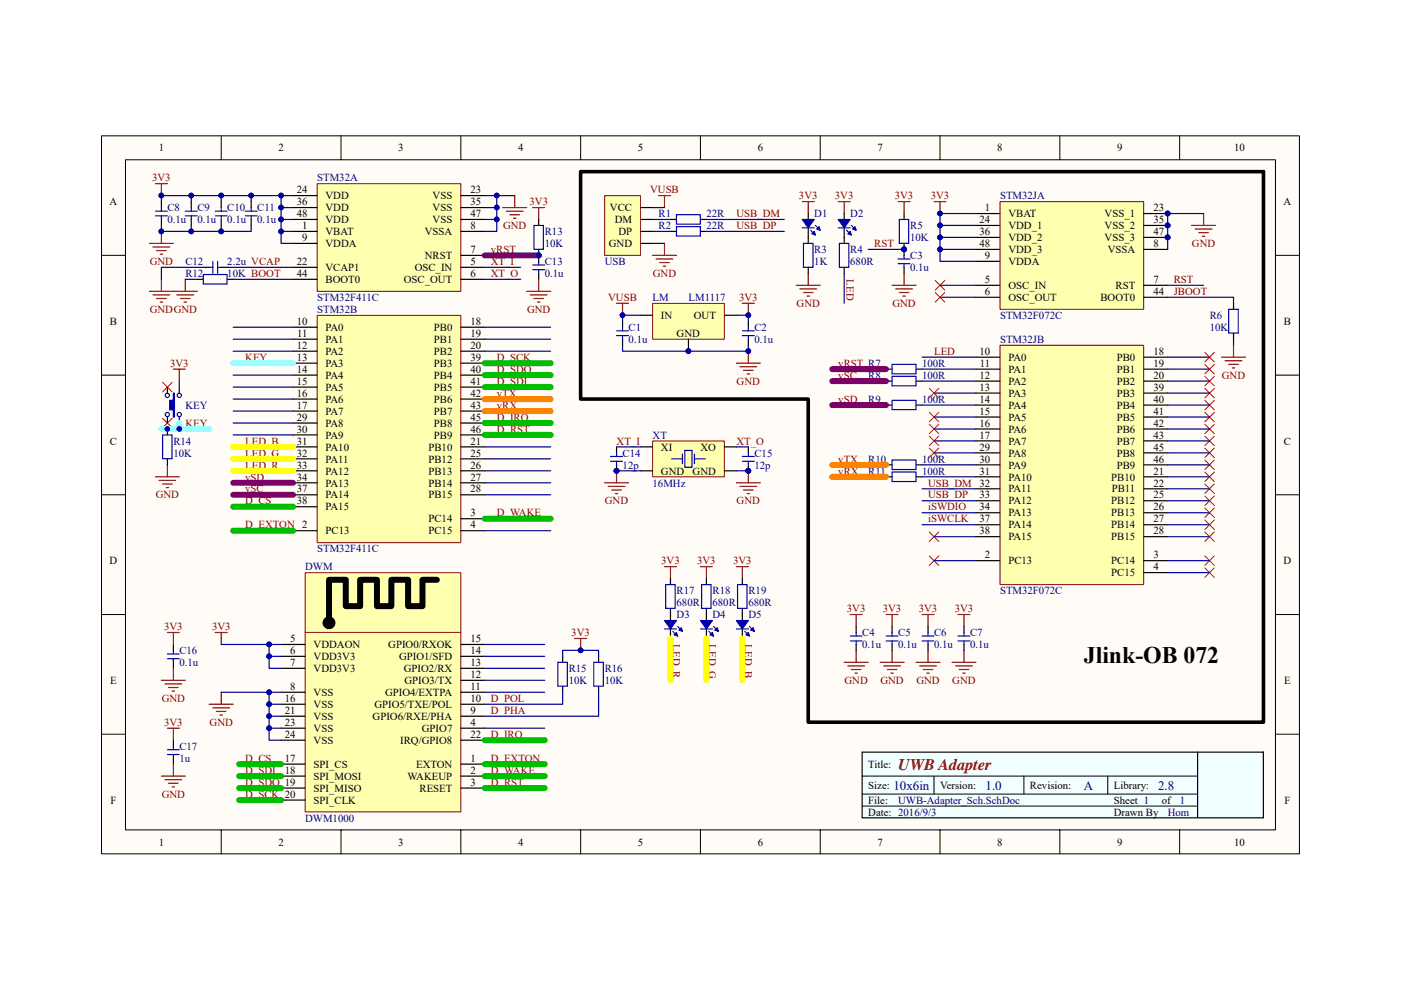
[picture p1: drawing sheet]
<svg xmlns="http://www.w3.org/2000/svg" width="297mm" height="210mm" viewBox="0 0 297 210" stroke-linecap="round" stroke-linejoin="round" font-family="sans-serif">
<path d="M21.5 28.8h254v152.3h-254z" fill="#fffcf8"/>
<path d="M21.5 28.8h254v152.3h-254z" fill="none" stroke="#000" stroke-width=".21"/>
<path d="M26.6 33.9h243.8v142.1h-243.8z" fill="#fffcf8"/>
<g fill="none" stroke="#000" stroke-width=".21">
<path d="M26.6 33.9h243.8v142.1h-243.8zM46.9 28.8v5.1M72.3 28.8v5.1M97.7 28.8v5.1M123.1 28.8v5.1M148.5 28.8v5.1M173.9 28.8v5.1M199.3 28.8v5.1M224.7 28.8v5.1M250.1 28.8v5.1M21.5 54.2h5.1M270.4 54.2h5.1"/>
<path d="M21.5 79.6h5.1M270.4 79.6h5.1M21.5 104.9h5.1M270.4 104.9h5.1M21.5 130.3h5.1M270.4 130.3h5.1M21.5 155.7h5.1M270.4 155.7h5.1M46.9 176v5.1M72.3 176v5.1M97.7 176v5.1M123.1 176v5.1"/>
<path d="M148.5 176v5.1M173.9 176v5.1M199.3 176v5.1M224.7 176v5.1M250.1 176v5.1"/>
</g>
<g fill="none" stroke="#800000" stroke-width=".25">
<path d="M33 38.9h2.5M34.2 38.9v2.6M34.2 59.2v2.6M39.3 59.2v2.6M106.6 44h5.1M107.4 44.8h3.5M108.1 45.6h2M108.9 46.3h.5M109.1 41.5v2.5M112.9 44h2.6M114.2 44v2.5M31.7 61.8h10.1"/>
<path d="M32.4 62.5h3.6M33.2 63.3h2M34 64.1h.5M37.5 62.5h3.6M38.3 63.3h2M39 64.1h.5"/>
</g>
<circle cx="34.2" cy="41.5" r=".49" fill="#000080" stroke="#000080" stroke-width=".21"/>
<path d="M67.3 39h30.4v22.8h-30.4z" fill="#ffffb0"/>
<path d="M67.2 39h30.5v22.8h-30.5z" fill="none" stroke="#800000" stroke-width=".21"/>
<g fill="none" stroke="#000" stroke-width=".25">
<path d="M62.1 49.1h5.1M62.1 56.7h5.1M62.1 59.2h5.1M62.1 51.6h5.1M62.1 41.5h5.1M62.1 44h5.1M62.1 46.5h5.1M97.7 49.1h5.1M97.7 56.7h5.1M97.7 59.2h5.1M97.7 54.2h5.1M97.7 41.5h5.1"/>
<path d="M97.7 44h5.1M97.7 46.5h5.1"/>
</g>
<path d="M67.3 66.9h30.4v48.2h-30.4z" fill="#ffffb0"/>
<path d="M67.2 66.9h30.5v48.2h-30.5z" fill="none" stroke="#800000" stroke-width=".21"/>
<g fill="none" stroke="#000" stroke-width=".25">
<path d="M34.2 42.8v1.2M34.2 46.5v1.3M40.6 42.8v1.2M40.6 46.5v1.3M41.8 59.2h1.3M43.1 56.7h1.3M46.9 56.7h1.3M46.9 42.8v1.2M46.9 46.5v1.3M48.2 59.2h1.2M53.3 42.8v1.2M53.3 46.5v1.3"/>
<path d="M114.2 46.5v1.3M114.2 52.9v2.5M114.2 58v1.2M62.1 69.4h5.1M62.1 71.9h5.1M62.1 74.5h5.1M62.1 77h5.1M62.1 79.6h5.1M97.7 69.4h5.1M97.7 71.9h5.1M97.7 74.5h5.1M97.7 77h5.1"/>
<path d="M97.7 79.6h5.1M35.5 91v1.2M35.5 97.3v1.3M62.1 82.1h5.1M62.1 84.6h5.1M62.1 87.2h5.1M62.1 94.8h5.1M62.1 97.3h5.1M62.1 99.9h5.1M62.1 89.7h5.1M62.1 92.2h5.1M97.7 82.1h5.1"/>
<path d="M97.7 84.6h5.1M97.7 87.2h5.1M97.7 94.8h5.1M97.7 97.3h5.1M97.7 99.9h5.1M97.7 89.7h5.1M97.7 92.2h5.1M62.1 112.6h5.1M62.1 102.4h5.1M62.1 104.9h5.1M62.1 107.5h5.1M97.7 112.6h5.1"/>
<path d="M97.7 110h5.1M97.7 102.4h5.1M97.7 104.9h5.1"/>
</g>
<g fill="none" stroke="#00f" stroke-width=".25">
<path d="M33 45.8h2.5M33 44.8h2.5M34.2 44v.8M34.2 45.8v.7M39.3 45.8h2.5M39.3 44.8h2.5M40.6 44v.8M40.6 45.8v.7M43.1 58.2h5.1v2h-5.1zM44.4 56.7h.7M45.1 55.4v2.6M45.6 45.8h2.6"/>
<path d="M45.6 44.8h2.6M46.1 55.4v2.6M46.1 56.7h.8M46.9 44v.8M46.9 45.8v.7M52 45.8h2.5M52 44.8h2.5M53.3 44v.8M53.3 45.8v.7M112.9 56.2h2.6M112.9 57.2h2.6M113.2 47.8h2v5.1h-2z"/>
<path d="M114.2 55.4v.8M114.2 57.2v.8M34.5 92.2h2v5.1h-2z"/>
</g>
<g fill="#000080" stroke="#000080" stroke-width=".21">
<circle cx="114.2" cy="54.2" r=".49"/>
<circle cx="35.5" cy="91" r=".49"/>
</g>
<path d="M114.2 59.2v2.6M36.8 78.3h2.5M38 78.3v2.5M111.7 61.8h5.1M112.4 62.5h3.6M113.2 63.3h2M114 64.1h.5M35.5 98.6v2.5M33 101.1h5M33.7 101.9h3.6M34.5 102.7h2M35.2 103.4h.5" fill="none" stroke="#800000" stroke-width=".25"/>
<path d="M64.7 134.2h33v38h-33z" fill="#ffffb0"/>
<path d="M64.7 134.2h33v38h-33z" fill="none" stroke="#800000" stroke-width=".21"/>
<g fill="none" stroke="#000" stroke-width=".25">
<path d="M59.6 136.7h5.1M59.6 139.2h5.1M97.7 136.7h5.1M97.7 139.2h5.1M59.6 154.5h5.1M59.6 141.8h5.1M59.6 146.8h5.1M59.6 151.9h5.1M59.6 149.4h5.1M59.6 157h5.1M97.7 154.5h5.1M97.7 141.8h5.1"/>
<path d="M97.7 146.8h5.1M97.7 151.9h5.1M97.7 149.4h5.1M97.7 144.3h5.1M97.7 157h5.1M59.6 162.1h5.1M59.6 164.6h5.1M59.6 167.2h5.1M59.6 169.7h5.1M97.7 162.1h5.1M97.7 164.6h5.1M97.7 167.2h5.1"/>
</g>
<path d="M64.7 121.5h33v12.6h-33z" fill="#ffffb0"/>
<path d="M64.7 121.5h33v12.6h-33z" fill="none" stroke="#800000" stroke-width=".21"/>
<path d="M92.6 123h-3v5.6h-3.1v-5.6h-3.5v5.6h-3.1v-5.6h-3.5v5.6h-3.1v-5.6h-3.5v9.1" fill="none" stroke="#000" stroke-width="1.3"/>
<circle cx="69.8" cy="132.1" r="1.25" fill="#000" stroke="#000" stroke-width=".21"/>
<path d="M130.7 94.8v1.3M130.7 98.6v1.3M36.8 136.7v1.2M119.3 139.2v1.3M126.9 139.2v1.3M36.8 140.5v1.3M36.8 157v1.3M119.3 145.6v1.2M126.9 145.6v1.2M36.8 160.8v1.3" fill="none" stroke="#000" stroke-width=".25"/>
<g fill="none" stroke="#00f" stroke-width=".25">
<path d="M129.5 96.8h2.5M129.5 97.8h2.5M130.7 96.1v.7M130.7 97.8v.8M35.5 139.7h2.5M35.5 138.7h2.5M36.8 137.9v.8M36.8 139.7v.8M35.5 159h2.5M36.8 158.3v.7M118.3 140.5h2v5h-2zM125.9 140.5h2v5h-2z"/>
<path d="M35.5 160h2.5M36.8 160v.8"/>
</g>
<g fill="none" stroke="#800000" stroke-width=".25">
<path d="M158.7 99.9v2.5M156.1 102.4h5.1M156.9 103.2h3.5M157.6 103.9h2.1M158.4 104.7h.5M45.6 134.2h2.6M46.9 134.2v2.5M121.8 135.4h2.6M123.1 135.4v2.5M44.4 149.4h5M45.1 150.1h3.6M45.9 150.9h2"/>
<path d="M46.6 151.7h.6M46.9 146.8v2.6"/>
</g>
<g fill="#000080" stroke="#000080" stroke-width=".21">
<circle cx="123.1" cy="137.9" r=".49"/>
<circle cx="158.7" cy="99.9" r=".49"/>
<circle cx="130.7" cy="99.9" r=".49"/>
</g>
<path d="M138.4 93.6h15.2v7.5h-15.2z" fill="#ffffb0"/>
<path d="M138.4 93.5h15.2v7.6h-15.2z" fill="none" stroke="#800000" stroke-width=".21"/>
<path d="M142.2 46.5h1.2M142.2 49.1h1.2M148.5 46.5h1.3M148.5 49.1h1.3M135.8 94.8h2.5M135.8 99.9h2.5M153.6 94.8h2.5M153.6 99.9h2.5M158.7 94.8v1.3M158.7 98.6v1.3" fill="none" stroke="#000" stroke-width=".25"/>
<path d="M143.4 45.6h5.1v1.9h-5.1zM143.4 48.1h5.1v2h-5.1zM142.4 97.3h2.3M144.7 96.3v2M145.2 95.5h1.5v3.6h-1.5zM147.2 96.3v2M147.2 97.3h2.3M157.4 96.8h2.5M157.4 97.8h2.5M158.7 96.1v.7M158.7 97.8v.8" fill="none" stroke="#00f" stroke-width=".25"/>
<g fill="#000080" stroke="#000080" stroke-width=".21">
<circle cx="158.7" cy="99.9" r=".49"/>
<circle cx="130.7" cy="99.9" r=".49"/>
<circle cx="132" cy="66.9" r=".49"/>
<circle cx="158.7" cy="74.5" r=".49"/>
<circle cx="158.7" cy="66.9" r=".49"/>
</g>
<g fill="none" stroke="#800000" stroke-width=".25">
<path d="M138.3 54.2h5.1M139.1 54.9h3.6M139.6 41.5h2.6M139.9 55.7h2M140.6 56.5h.5M140.9 41.5v2.5M140.9 51.6v2.6M171.4 58v2.5M177.7 42.8h2.6M179 42.8v2.5M130.7 64.3h2.6M132 64.3v2.6"/>
<path d="M156.1 77h5.1M156.9 77.8h3.5M157.4 64.3h2.5M157.6 78.5h2.1M158.4 79.3h.5M158.7 64.3v2.6M158.7 74.5v2.5M168.8 60.5h5.1M169.6 61.3h3.5M170.3 62h2.1M171.1 62.8h.5M130.7 99.9v2.5"/>
<path d="M128.2 102.4h5.1M128.9 103.2h3.6M129.7 103.9h2M130.5 104.7h.5M35.5 134.2h2.5M36.8 134.2v2.5M34.2 144.3h5.1M35 145.1h3.5M35.7 145.8h2.1M36.5 146.6h.5M36.8 141.8v2.5M34.2 164.6h5.1"/>
<path d="M35 165.4h3.5M35.7 166.1h2.1M36.5 166.9h.5M36.8 162.1v2.5"/>
</g>
<path d="M138.4 64.4h15.2v7.5h-15.2z" fill="#ffffb0"/>
<path d="M138.4 64.3h15.2v7.6h-15.2z" fill="none" stroke="#800000" stroke-width=".21"/>
<g fill="none" stroke="#000" stroke-width=".25">
<path d="M171.4 50.4v1.2M171.4 56.7v1.3M179 50.4v1.2M179 56.7v1.3M191.7 45.3v1.2M191.7 51.6v2.6M191.7 56.7v1.3M132 68.1v1.3M132 71.9v1.3M135.8 66.9h2.5M146 71.9v2.6M153.6 66.9h2.5"/>
<path d="M158.7 68.1v1.3M158.7 71.9v1.3M181.5 132.9v1.3M181.5 136.7v1.2M189.1 132.9v1.3M189.1 136.7v1.2M196.8 132.9v1.3M196.8 136.7v1.2M204.4 132.9v1.3M204.4 136.7v1.2"/>
</g>
<g fill="#000080" stroke="#000080" stroke-width=".21">
<circle cx="146" cy="74.5" r=".49"/>
<circle cx="191.7" cy="52.9" r=".49"/>
<circle cx="199.3" cy="45.3" r=".49"/>
</g>
<g fill="none" stroke="#00f" stroke-width=".25">
<path d="M170.3 51.6h2.1v5.1h-2.1zM178 51.6h2v5.1h-2zM190.4 54.9h2.6M190.4 55.9h2.6M190.7 46.5h2v5.1h-2zM191.7 54.2v.7M191.7 55.9v.8M130.7 70.2h2.6M130.7 71.2h2.6M132 69.4v.8M132 71.2v.7M157.4 70.2h2.5"/>
<path d="M157.4 71.2h2.5M158.7 69.4v.8M158.7 71.2v.7M180.3 134.9h2.5M180.3 135.9h2.5M181.5 134.2v.7M181.5 135.9v.8M187.9 134.9h2.5M187.9 135.9h2.5M189.1 134.2v.7M189.1 135.9v.8M195.5 134.9h2.5"/>
<path d="M195.5 135.9h2.5M196.8 134.2v.7M196.8 135.9v.8M203.1 134.9h2.6M203.1 135.9h2.6M204.4 134.2v.7M204.4 135.9v.8"/>
</g>
<g fill="none" stroke="#800000" stroke-width=".25">
<path d="M170.1 42.8h2.5M171.4 42.8v2.5M190.4 42.8h2.6M191.7 42.8v2.5M191.7 58v2.5M198 42.8h2.6M199.3 42.8v2.5M252.6 47.8h5.1M253.4 48.6h3.6M254.2 49.3h2M254.9 50.1h.5M255.2 45.3v2.5"/>
<path d="M189.1 60.5h5.1M189.9 61.3h3.6M190.7 62h2M191.4 62.8h.5M180.3 130.3h2.5M181.5 130.3v2.6M181.5 137.9v2.6M187.9 130.3h2.5M189.1 130.3v2.6M189.1 137.9v2.6M195.5 130.3h2.5M196.8 130.3v2.6"/>
<path d="M196.8 137.9v2.6M203.1 130.3h2.6M204.4 130.3v2.6M204.4 137.9v2.6M179 140.5h5.1M179.7 141.2h3.6M180.5 142h2M181.3 142.8h.5M186.6 140.5h5.1M187.4 141.2h3.5M188.1 142h2.1M188.9 142.8h.5"/>
<path d="M194.2 140.5h5.1M195 141.2h3.5M195.7 142h2.1M196.5 142.8h.5M201.8 140.5h5.1M202.6 141.2h3.6M203.4 142h2M204.1 142.8h.5"/>
</g>
<g fill="none" stroke="#f00" stroke-width=".21">
<path d="M198.3 59.5l2 2M200.3 59.5l-2 2M198.3 62l2 2.1M200.3 62l-2 2.1M255.4 79.8l2.1 2.1M257.5 79.8l-2.1 2.1M197 95l2 2.1M199 95l-2 2.1M255.4 97.6l2.1 2M255.4 95l2.1 2.1M255.4 92.5l2.1 2M255.4 90l2.1 2"/>
<path d="M255.4 87.4l2.1 2.1M255.4 84.9l2.1 2M255.4 82.4l2.1 2M257.5 97.6l-2.1 2M257.5 95l-2.1 2.1M257.5 92.5l-2.1 2M257.5 90l-2.1 2M257.5 87.4l-2.1 2.1M257.5 84.9l-2.1 2M257.5 82.4l-2.1 2M197 112.8l2 2.1M197 117.9l2 2"/>
<path d="M199 112.8l-2 2.1M199 117.9l-2 2M255.4 117.9l2.1 2M255.4 102.7l2.1 2M255.4 100.1l2.1 2.1M257.5 117.9l-2.1 2M257.5 102.7l-2.1 2M257.5 100.1l-2.1 2.1M255.4 120.4l2.1 2.1M257.5 120.4l-2.1 2.1"/>
</g>
<path d="M212 42.8h30.5v22.8h-30.5z" fill="#ffffb0"/>
<path d="M212 42.8h30.5v22.8h-30.5z" fill="none" stroke="#800000" stroke-width=".21"/>
<g fill="none" stroke="#000" stroke-width=".25">
<path d="M206.9 45.3h5.1M206.9 52.9h5.1M206.9 55.4h5.1M206.9 47.8h5.1M206.9 50.4h5.1M242.5 45.3h5.1M242.5 52.9h5.1M242.5 47.8h5.1M242.5 50.4h5.1M206.9 60.5h5.1M206.9 63.1h5.1M242.5 60.5h5.1"/>
<path d="M242.5 63.1h5.1"/>
</g>
<g fill="#000080" stroke="#000080" stroke-width=".21">
<circle cx="247.6" cy="45.3" r=".49"/>
<circle cx="247.6" cy="47.8" r=".5"/>
<circle cx="247.6" cy="50.3" r=".5"/>
</g>
<path d="M212 73.3h30.5v50.7h-30.5z" fill="#ffffb0"/>
<path d="M212 73.2h30.5v50.8h-30.5z" fill="none" stroke="#800000" stroke-width=".21"/>
<g fill="none" stroke="#000" stroke-width=".25">
<path d="M187.9 78.3h1.2M194.2 78.3h1.3M206.9 75.8h5.1M206.9 78.3h5.1M242.5 75.8h5.1M242.5 78.3h5.1M261.5 64.3v1.3M261.5 70.7v1.2M187.9 80.8h1.2M187.9 85.9h1.2M187.9 98.6h1.2M194.2 80.8h1.3"/>
<path d="M194.2 85.9h1.3M194.2 98.6h1.3M206.9 80.8h5.1M206.9 83.4h5.1M206.9 85.9h5.1M206.9 88.5h5.1M206.9 91h5.1M206.9 93.5h5.1M206.9 96.1h5.1M206.9 98.6h5.1M242.5 80.8h5.1M242.5 83.4h5.1"/>
<path d="M242.5 85.9h5.1M242.5 88.5h5.1M242.5 91h5.1M242.5 93.5h5.1M242.5 96.1h5.1M242.5 98.6h5.1M187.9 101.1h1.2M194.2 101.1h1.3M206.9 118.9h5.1M206.9 101.1h5.1M206.9 103.7h5.1M206.9 106.2h5.1"/>
<path d="M206.9 108.8h5.1M206.9 111.3h5.1M206.9 113.8h5.1M242.5 118.9h5.1M242.5 101.1h5.1M242.5 103.7h5.1M242.5 106.2h5.1M242.5 108.8h5.1M242.5 111.3h5.1M242.5 113.8h5.1M242.5 121.5h5.1"/>
</g>
<path d="M259 75.8h5.1M259.8 76.5h3.5M260.5 77.3h2M261.3 78h.5M261.5 73.2v2.6" fill="none" stroke="#800000" stroke-width=".25"/>
<g fill="none" stroke="#f00" stroke-width=".21">
<path d="M255.4 74.7l2.1 2.1M255.4 77.3l2.1 2M257.5 74.7l-2.1 2.1M257.5 77.3l-2.1 2M197 87.4l2 2.1M197 90l2 2M197 92.5l2 2M199 87.4l-2 2.1M199 90l-2 2M199 92.5l-2 2M255.4 112.8l2.1 2.1M255.4 110.3l2.1 2"/>
<path d="M255.4 107.7l2.1 2.1M255.4 105.2l2.1 2M257.5 112.8l-2.1 2.1M257.5 110.3l-2.1 2M257.5 107.7l-2.1 2.1M257.5 105.2l-2.1 2"/>
</g>
<path d="M189.1 77.3h5.1v2h-5.1zM189.1 79.8h5.1v2h-5.1zM260.5 65.6h2v5.1h-2zM189.1 84.9h5.1v2h-5.1zM189.1 97.6h5.1v2h-5.1zM189.1 100.1h5.1v2h-5.1z" fill="none" stroke="#00f" stroke-width=".25"/>
<path d="M128.2 41.5h7.6v12.7h-7.6z" fill="#ffffb0"/>
<path d="M128.2 41.5h7.6v12.7h-7.6z" fill="none" stroke="#800000" stroke-width=".21"/>
<path d="M135.8 44h2.5M135.8 46.5h2.5M135.8 49.1h2.5M135.8 51.6h2.5M171.4 45.3v1.2M171.4 48.3v2.1" fill="none" stroke="#000" stroke-width=".25"/>
<path d="M170.1 46.5h2.5l-1.2 1.8z" fill="#00f"/>
<path d="M170.1 46.5h2.5l-1.2 1.8zM171.9 48.8l1 1M172.9 47.8l1 1" fill="none" stroke="#00f" stroke-width=".25"/>
<path d="M172.6 49.1l.3 .7-.8-.2z" fill="#00f"/>
<path d="M172.6 49.1l.3 .7-.8-.2z" fill="none" stroke="#00f" stroke-width=".25"/>
<path d="M173.1 48.6l.5-.5 .3 .7z" fill="#00f"/>
<path d="M170.1 48.3h2.5M173.1 48.6l.5-.5 .3 .7z" fill="none" stroke="#00f" stroke-width=".25"/>
<path d="M179 45.3v1.2M179 48.3v2.1" fill="none" stroke="#000" stroke-width=".25"/>
<path d="M177.7 46.5h2.6l-1.3 1.8z" fill="#00f"/>
<path d="M177.7 46.5h2.6l-1.3 1.8zM179.5 48.8l1 1M180.5 47.8l1 1" fill="none" stroke="#00f" stroke-width=".25"/>
<path d="M180.3 49.1l.2 .7-.8-.2z" fill="#00f"/>
<path d="M180.3 49.1l.2 .7-.8-.2z" fill="none" stroke="#00f" stroke-width=".25"/>
<path d="M180.8 48.6l.5-.5 .2 .7z" fill="#00f"/>
<path d="M177.7 48.3h2.6M180.8 48.6l.5-.5 .2 .7zM141.1 124h2v5h-2z" fill="none" stroke="#00f" stroke-width=".25"/>
<g fill="none" stroke="#800000" stroke-width=".25">
<path d="M31.7 51.6h5.1M32.4 52.4h3.6M33.2 53.1h2M34 53.9h.5M34.2 49.1v2.5M140.9 120.2h2.5M142.2 120.2v2.5M148.5 120.2h2.5M149.8 120.2v2.5M156.1 120.2h2.6M157.4 120.2v2.5M35.5 154.5h2.5"/>
<path d="M36.8 154.5v2.5"/>
</g>
<circle cx="34.2" cy="49.1" r=".49" fill="#000080" stroke="#000080" stroke-width=".21"/>
<path d="M197 82.4l2 2M199 82.4l-2 2" fill="none" stroke="#f00" stroke-width=".21"/>
<path d="M142.2 122.7v1.3M142.2 129.1v2.5M142.2 133.4v2" fill="none" stroke="#000" stroke-width=".25"/>
<path d="M140.9 131.6h2.5l-1.2 1.8z" fill="#00f"/>
<path d="M140.9 131.6h2.5l-1.2 1.8zM142.7 133.9l1 1M143.7 132.9l1 1" fill="none" stroke="#00f" stroke-width=".25"/>
<path d="M142.9 134.7l.5-.5 .3 .7z" fill="#00f"/>
<path d="M142.9 134.7l.5-.5 .3 .7z" fill="none" stroke="#00f" stroke-width=".25"/>
<path d="M143.9 133.6l.5-.5 .3 .8z" fill="#00f"/>
<path d="M140.9 133.4h2.5M143.9 133.6l.5-.5 .3 .8z" fill="none" stroke="#00f" stroke-width=".25"/>
<path d="M149.8 130.3v1.3M149.8 133.4v2" fill="none" stroke="#000" stroke-width=".25"/>
<path d="M148.5 131.6h2.5l-1.2 1.8z" fill="#00f"/>
<path d="M148.5 131.6h2.5l-1.2 1.8zM150.3 133.9l1 1M151.3 132.9l1 1" fill="none" stroke="#00f" stroke-width=".25"/>
<path d="M150.5 134.7l.5-.5 .3 .7z" fill="#00f"/>
<path d="M150.5 134.7l.5-.5 .3 .7z" fill="none" stroke="#00f" stroke-width=".25"/>
<path d="M151.6 133.6l.5-.5 .2 .8z" fill="#00f"/>
<path d="M148.5 133.4h2.5M151.6 133.6l.5-.5 .2 .8z" fill="none" stroke="#00f" stroke-width=".25"/>
<path d="M157.4 130.3v1.3M157.4 133.4v2" fill="none" stroke="#000" stroke-width=".25"/>
<path d="M156.1 131.6h2.6l-1.3 1.8z" fill="#00f"/>
<path d="M156.1 131.6h2.6l-1.3 1.8zM157.9 133.9l1 1M158.9 132.9l1 1" fill="none" stroke="#00f" stroke-width=".25"/>
<path d="M158.2 134.7l.5-.5 .2 .7z" fill="#00f"/>
<path d="M158.2 134.7l.5-.5 .2 .7z" fill="none" stroke="#00f" stroke-width=".25"/>
<path d="M159.2 133.6l.5-.5 .2 .8z" fill="#00f"/>
<path d="M148.8 124h2v5h-2zM156.1 133.4h2.6M156.4 124h2v5h-2zM159.2 133.6l.5-.5 .2 .8z" fill="none" stroke="#00f" stroke-width=".25"/>
<path d="M38 82.1v1.3M38 88.5v1.2M149.8 122.7v1.3M149.8 129.1v1.2M157.4 122.7v1.3M157.4 129.1v1.2" fill="none" stroke="#000" stroke-width=".25"/>
<path d="M34.5 81.1l2 2M34.5 88.7l2 2M36.5 81.1l-2 2M36.5 88.7l-2 2" fill="none" stroke="#f00" stroke-width=".21"/>
<path d="M36.8 83.4h.2v5.1h-.2v-1.6h-.8v-2h.8z" fill-rule="evenodd" fill="#00f"/>
<g fill="none" stroke="#00f" stroke-width=".25">
<path d="M36.8 83.4h.2v5.1h-.2v-1.6h-.8v-2h.8z"/>
<circle cx="35.5" cy="87.9" r=".45"/>
<circle cx="35.5" cy="83.9" r=".45"/>
<circle cx="38" cy="87.9" r=".45"/>
<circle cx="38" cy="83.9" r=".45"/>
</g>
<path d="M35.5 82.1v1.3M35.5 88.5v1.2" fill="none" stroke="#000" stroke-width=".25"/>
<path d="M123.1 36.4h144.8v116.8h-96.5v-68.6h-48.3z" fill="none" stroke="#000" stroke-width=".76"/>
<path d="M182.8 159.5v14h85.1v-14z" fill-rule="evenodd" fill="#f0ffff" stroke="#000" stroke-width=".25"/>
<path d="M182.8 164.6h71.1M182.8 171h71.1M182.8 168.4h71.1M198 164.6v3.8M217.1 164.6v3.8M234.9 164.6v3.8" fill="none" stroke="#000" stroke-width=".21"/>
<path d="M253.9 159.5v13.9" fill="none" stroke="#000" stroke-width=".25"/>
<g fill="none" stroke="#000080" stroke-width=".25">
<path d="M34.2 42.8v-1.3h25.4v10.1h2.5M34.2 47.8v1.3h19.1v-1.3M39.3 59.2h2.5M40.6 41.5v1.3M40.6 47.8v1.3M43.1 56.7h-8.9v2.5M46.9 41.5v1.3M46.9 47.8v1.3M48.2 56.7h13.9M49.4 59.2h12.7M53.3 41.5v1.3M59.6 44h2.5"/>
<path d="M59.6 46.5h2.5M59.6 49.1h2.5M59.6 41.5h2.5M102.8 44h2.5M102.8 54.2h11.4M102.8 46.5h2.5v2.6h-2.5M102.8 59.2h7.6M102.8 56.7h7.6M102.8 41.5h6.3M105.3 41.5v5M138.3 46.5h3.9M138.3 49.1h3.9"/>
<path d="M138.3 44h2.6M138.3 51.6h2.6M149.8 46.5h16.5M149.8 49.1h16.5M179 58v6.3M184.1 52.9h7.6M206.9 45.3h-7.6v2.5M206.9 52.9h-7.6v2.5h7.6M206.9 50.4h-7.6v2.5M206.9 47.8h-7.6v2.6M255.2 45.3h-7.6v7.6M49.4 77h12.7"/>
<path d="M49.4 74.5h12.7M49.4 71.9h12.7M49.4 69.4h12.7M49.4 79.6h12.7M102.8 79.6h14M102.8 77h14M102.8 74.5h14M102.8 71.9h14M102.8 69.4h14M132 73.2v1.3h26.7v-1.3M135.8 66.9h-3.8v1.2M156.1 66.9h2.6v1.2"/>
<path d="M176.4 78.3h11.5M195.5 75.8h11.4M195.5 78.3h11.4M199.3 60.5h7.6M199.3 63.1h7.6M247.6 60.5h7.6M247.6 63.1h13.9v1.2M247.6 75.8h8.9M247.6 78.3h8.9M261.5 71.9v1.3M34.2 91h10.2M38 80.8v1.3"/>
<path d="M38 89.7v1.3M49.4 82.1h12.7M49.4 84.6h12.7M49.4 92.2h12.7M49.4 89.7h12.7M49.4 87.2h12.7M49.4 97.3h12.7M49.4 99.9h12.7M49.4 94.8h12.7M102.8 87.2h14M102.8 82.1h14M102.8 84.6h14"/>
<path d="M102.8 94.8h14M102.8 97.3h14M102.8 99.9h14M102.8 92.2h14M102.8 89.7h14M130.7 94.8h5.1M130.7 99.9h5.1M156.1 94.8h2.6M156.1 99.9h2.6M176.4 80.8h11.5M176.4 85.9h11.5M176.4 98.6h11.5"/>
<path d="M195.5 80.8h11.4M195.5 85.9h11.4M195.5 98.6h11.4M198 83.4h8.9M198 88.5h8.9M198 91h8.9M198 93.5h8.9M198 96.1h8.9M247.6 80.8h8.9M247.6 83.4h8.9M247.6 85.9h8.9M247.6 88.5h8.9"/>
<path d="M247.6 91h8.9M247.6 93.5h8.9M247.6 96.1h8.9M247.6 98.6h8.9M49.4 112.6h12.7M49.4 102.4h12.7M49.4 104.9h12.7M49.4 107.5h12.7M102.8 102.4h14M102.8 104.9h14M102.8 112.6h14M102.8 110h14"/>
<path d="M176.4 101.1h11.5M195.5 101.1h11.4M195.5 103.7h11.4M195.5 106.2h11.4M195.5 108.8h11.4M195.5 111.3h11.4M198 113.8h8.9M198 118.9h8.9M247.6 101.1h8.9M247.6 103.7h8.9M247.6 106.2h8.9M247.6 108.8h8.9"/>
<path d="M247.6 111.3h8.9M247.6 113.8h8.9M247.6 118.9h8.9M46.9 136.7h10.2M57.1 139.2h2.5M59.6 136.7h-2.5v5.1h2.5M102.8 139.2h12.7M102.8 136.7h12.7M119.3 139.2v-1.3h7.6v1.3M142.2 135.4v8.9M149.8 135.4v8.9M157.4 135.4v8.9"/>
<path d="M247.6 121.5h8.9M46.9 146.8h10.2M57.1 154.5h2.5M57.1 151.9h2.5M57.1 149.4h2.5M59.6 146.8h-2.5v10.2h2.5M102.8 154.5h12.7M102.8 141.8h12.7M102.8 146.8h12.7M102.8 144.3h12.7M102.8 157h12.7M119.3 146.8v2.6h-16.5"/>
<path d="M126.9 146.8v5.1h-24.1M50.7 162.1h8.9M50.7 164.6h8.9M50.7 167.2h8.9M50.7 169.7h8.9M102.8 162.1h12.7M102.8 164.6h12.7M102.8 167.2h12.7"/>
</g>
<g fill="none" stroke="#00be00" stroke-width="1.3">
<path d="M102.8 79.6h14M102.8 77h14M102.8 82.1h14M102.8 92.2h14M102.8 89.7h14M49.4 112.6h12.7M49.4 107.5h12.7M102.8 110h14M102.8 157h12.7M50.7 162.1h8.9M50.7 164.6h8.9M50.7 167.2h8.9"/>
<path d="M50.7 169.7h8.9M102.8 162.1h12.7M102.8 164.6h12.7M102.8 167.2h12.7"/>
</g>
<path d="M49.4 94.8h12.7M49.4 97.3h12.7M49.4 99.9h12.7M142.2 135.4v8.9M149.8 135.4v8.9M157.4 135.4v8.9" fill="none" stroke="#ff0" stroke-width="1.3"/>
<path d="M102.8 54.2h11.4M176.4 78.3h11.5M176.4 85.9h11.5M176.4 80.8h11.5M49.4 102.4h12.7M49.4 104.9h12.7" fill="none" stroke="#7c0089" stroke-width="1.3"/>
<path d="M102.8 84.6h14M102.8 87.2h14M176.4 98.6h11.5M176.4 101.1h11.5" fill="none" stroke="#fd8400" stroke-width="1.3"/>
<g fill="#000080" stroke="#000080" stroke-width=".21">
<circle cx="114.2" cy="54.2" r=".49"/>
<circle cx="105.3" cy="44" r=".49"/>
<circle cx="40.5" cy="49.1" r=".49"/>
<circle cx="46.9" cy="49.1" r=".49"/>
<circle cx="40.5" cy="41.5" r=".49"/>
<circle cx="46.9" cy="41.5" r=".49"/>
<circle cx="53.2" cy="41.5" r=".49"/>
<circle cx="57.1" cy="139.2" r=".49"/>
<circle cx="57.1" cy="154.4" r=".49"/>
<circle cx="57.1" cy="151.9" r=".49"/>
<circle cx="57.1" cy="149.4" r=".49"/>
<circle cx="57.1" cy="146.8" r=".49"/>
<circle cx="57.1" cy="136.7" r=".49"/>
<circle cx="158.7" cy="99.9" r=".49"/>
<circle cx="130.7" cy="99.9" r=".49"/>
<circle cx="123.1" cy="137.9" r=".49"/>
<circle cx="132" cy="66.9" r=".49"/>
<circle cx="158.7" cy="66.9" r=".49"/>
<circle cx="158.7" cy="74.5" r=".49"/>
<circle cx="146" cy="74.5" r=".49"/>
<circle cx="191.7" cy="52.9" r=".49"/>
<circle cx="199.3" cy="50.3" r=".49"/>
<circle cx="199.3" cy="47.8" r=".49"/>
<circle cx="247.6" cy="45.3" r=".49"/>
<circle cx="247.6" cy="47.8" r=".5"/>
<circle cx="247.6" cy="50.3" r=".5"/>
<circle cx="199.3" cy="52.9" r=".49"/>
<circle cx="199.3" cy="45.3" r=".49"/>
<circle cx="105.3" cy="46.5" r=".49"/>
<circle cx="59.6" cy="41.5" r=".49"/>
<circle cx="59.6" cy="44" r=".49"/>
<circle cx="59.6" cy="46.5" r=".49"/>
<circle cx="59.6" cy="49.1" r=".49"/>
<circle cx="38" cy="91" r=".49"/>
<circle cx="34.2" cy="49.1" r=".49"/>
<circle cx="34.2" cy="41.5" r=".49"/>
<circle cx="105.3" cy="41.5" r=".49"/>
<circle cx="35.5" cy="91" r=".49"/>
</g>
<path d="M49.4 77h12.7M34.2 91h10.2M38 89.7v1.3" fill="none" stroke="#6effff" stroke-width="1.3"/>
<text font-size="5" x="229.8" y="140.7">Jlink-OB 072</text>
<text font-size="3.4" fill="#800000" x="190.4" y="163.2">UWB Adapter</text>
<g font-size="2.8" fill="#000080">
<text x="189.4" y="167.6">10x6in</text>
<text x="209" y="167.6">1.0</text>
<text x="229.8" y="167.6">A</text>
<text x="245.6" y="167.6">2.8</text>
</g>
<g font-size="2.3">
<text x="33.7" y="32.1">1</text>
<text x="59.1" y="32.1">2</text>
<text x="84.5" y="32.1">3</text>
<text x="109.9" y="32.1">4</text>
<text x="135.3" y="32.1">5</text>
<text x="160.7" y="32.1">6</text>
<text x="186.1" y="32.1">7</text>
<text x="211.5" y="32.1">8</text>
<text x="236.8" y="32.1">9</text>
<text x="261.7" y="32.1">10</text>
<text x="62.9" y="41">24</text>
<text x="99.8" y="41">23</text>
<text x="23.2" y="43.5">A</text>
<text x="62.9" y="43.5">36</text>
<text x="62.9" y="46.1">48</text>
<text x="69" y="42.3">VDD</text>
<text x="69" y="44.8">VDD</text>
<text x="69" y="47.3">VDD</text>
<text x="91.7" y="42.3">VSS</text>
<text x="91.7" y="44.8">VSS</text>
<text x="91.7" y="47.3">VSS</text>
<text x="99.8" y="43.5">35</text>
<text x="99.8" y="46.1">47</text>
<text x="129.3" y="44.8">VCC</text>
<text x="130.3" y="47.3">DM</text>
<text x="207.7" y="47.3">24</text>
<text x="208.8" y="44.8">1</text>
<text x="213.8" y="46.1">VBAT</text>
<text x="234.2" y="46.1">VSS_1</text>
<text x="244.5" y="44.8">23</text>
<text x="244.5" y="47.3">35</text>
<text x="272.1" y="43.5">A</text>
<text x="64.1" y="48.6">1</text>
<text x="64.1" y="51.1">9</text>
<text x="69" y="49.9">VBAT</text>
<text x="69" y="52.4">VDDA</text>
<text x="90.1" y="49.9">VSSA</text>
<text x="99.8" y="53.7">7</text>
<text x="99.8" y="48.6">8</text>
<text x="129.1" y="52.4">GND</text>
<text x="131.1" y="49.9">DP</text>
<text x="207.7" y="49.9">36</text>
<text x="207.7" y="52.4">48</text>
<text x="213.8" y="48.6">VDD_1</text>
<text x="213.8" y="51.1">VDD_2</text>
<text x="213.8" y="53.7">VDD_3</text>
<text x="234.2" y="48.6">VSS_2</text>
<text x="234.2" y="51.1">VSS_3</text>
<text x="234.9" y="53.7">VSSA</text>
<text x="244.5" y="49.9">47</text>
<text x="244.5" y="52.4">8</text>
<text x="62.9" y="56.2">22</text>
<text x="62.9" y="58.8">44</text>
<text x="69" y="57.5">VCAP1</text>
<text x="87.9" y="57.5">OSC_IN</text>
<text x="90.1" y="54.9">NRST</text>
<text x="99.8" y="58.8">6</text>
<text x="99.8" y="56.2">5</text>
<text x="208.8" y="54.9">9</text>
<text x="213.8" y="56.2">VDDA</text>
<text x="69" y="60">BOOT0</text>
<text x="85.6" y="60">OSC_OUT</text>
<text x="208.8" y="60">5</text>
<text x="208.8" y="62.6">6</text>
<text x="213.8" y="61.3">OSC_IN</text>
<text x="213.8" y="63.8">OSC_OUT</text>
<text x="233.3" y="63.8">BOOT0</text>
<text x="236.5" y="61.3">RST</text>
<text x="244.5" y="62.6">44</text>
<text x="244.5" y="60">7</text>
<text x="23.3" y="68.9">B</text>
<text x="62.9" y="68.9">10</text>
<text x="63" y="71.5">11</text>
<text x="69" y="70.2">PA0</text>
<text x="92" y="70.2">PB0</text>
<text x="99.8" y="68.9">18</text>
<text x="99.8" y="71.5">19</text>
<text x="140.1" y="67.6">IN</text>
<text x="143.4" y="71.5">GND</text>
<text x="147.1" y="67.6">OUT</text>
<text x="272.2" y="68.9">B</text>
<text x="62.9" y="74">12</text>
<text x="62.9" y="76.5">13</text>
<text x="69" y="72.7">PA1</text>
<text x="69" y="75.3">PA2</text>
<text x="69" y="77.8">PA3</text>
<text x="92" y="72.7">PB1</text>
<text x="92" y="75.3">PB2</text>
<text x="92" y="77.8">PB3</text>
<text x="99.8" y="74">20</text>
<text x="99.8" y="76.5">39</text>
<text x="207.7" y="75.3">10</text>
<text x="207.8" y="77.8">11</text>
<text x="213.8" y="76.5">PA0</text>
<text x="236.8" y="76.5">PB0</text>
<text x="244.5" y="75.3">18</text>
<text x="244.5" y="77.8">19</text>
<text x="62.9" y="79.1">14</text>
<text x="62.9" y="81.6">15</text>
<text x="69" y="80.3">PA4</text>
<text x="69" y="82.9">PA5</text>
<text x="92" y="80.3">PB4</text>
<text x="92" y="82.9">PB5</text>
<text x="99.8" y="79.1">40</text>
<text x="99.8" y="81.6">41</text>
<text x="207.7" y="80.3">12</text>
<text x="207.7" y="82.9">13</text>
<text x="213.8" y="79.1">PA1</text>
<text x="213.8" y="81.6">PA2</text>
<text x="236.8" y="81.6">PB2</text>
<text x="236.8" y="79.1">PB1</text>
<text x="244.5" y="80.3">20</text>
<text x="244.5" y="82.9">39</text>
<text x="62.9" y="84.2">16</text>
<text x="62.9" y="86.7">17</text>
<text x="62.9" y="89.2">29</text>
<text x="69" y="85.4">PA6</text>
<text x="69" y="88">PA7</text>
<text x="92" y="85.4">PB6</text>
<text x="92" y="88">PB7</text>
<text x="99.8" y="84.2">42</text>
<text x="99.8" y="86.7">43</text>
<text x="99.8" y="89.2">45</text>
<text x="207.7" y="85.4">14</text>
<text x="207.7" y="88">15</text>
<text x="213.8" y="84.2">PA3</text>
<text x="213.8" y="86.7">PA4</text>
<text x="213.8" y="89.2">PA5</text>
<text x="236.8" y="84.2">PB3</text>
<text x="236.8" y="89.2">PB5</text>
<text x="236.8" y="86.7">PB4</text>
<text x="244.5" y="88">41</text>
<text x="244.5" y="85.4">40</text>
<text x="23.3" y="94.3">C</text>
<text x="62.9" y="91.8">30</text>
<text x="62.9" y="94.3">31</text>
<text x="69" y="90.5">PA8</text>
<text x="69" y="93">PA9</text>
<text x="69" y="95.6">PA10</text>
<text x="90.8" y="95.6">PB10</text>
<text x="92" y="90.5">PB8</text>
<text x="92" y="93">PB9</text>
<text x="99.8" y="94.3">21</text>
<text x="99.8" y="91.8">46</text>
<text x="140.1" y="95.6">XI</text>
<text x="148.5" y="95.6">XO</text>
<text x="207.7" y="90.5">16</text>
<text x="207.7" y="93">17</text>
<text x="207.7" y="95.6">29</text>
<text x="213.8" y="91.8">PA6</text>
<text x="213.8" y="94.3">PA7</text>
<text x="236.8" y="91.8">PB6</text>
<text x="236.8" y="94.3">PB7</text>
<text x="244.5" y="90.5">42</text>
<text x="244.5" y="93">43</text>
<text x="244.5" y="95.6">45</text>
<text x="272.2" y="94.3">C</text>
<text x="62.9" y="96.8">32</text>
<text x="62.9" y="99.4">33</text>
<text x="62.9" y="101.9">34</text>
<text x="69" y="98.1">PA11</text>
<text x="69" y="100.6">PA12</text>
<text x="90.8" y="98.1">PB12</text>
<text x="90.8" y="100.6">PB13</text>
<text x="99.8" y="96.8">25</text>
<text x="99.8" y="99.4">26</text>
<text x="99.8" y="101.9">27</text>
<text x="140.1" y="100.6">GND</text>
<text x="146.9" y="100.6">GND</text>
<text x="207.7" y="98.1">30</text>
<text x="207.7" y="100.6">31</text>
<text x="213.8" y="96.8">PA8</text>
<text x="213.8" y="99.4">PA9</text>
<text x="213.8" y="101.9">PA10</text>
<text x="235.6" y="101.9">PB10</text>
<text x="236.8" y="96.8">PB8</text>
<text x="236.8" y="99.4">PB9</text>
<text x="244.5" y="100.6">21</text>
<text x="244.5" y="98.1">46</text>
<text x="62.9" y="104.5">37</text>
<text x="62.9" y="107">38</text>
<text x="69" y="103.2">PA13</text>
<text x="69" y="105.7">PA14</text>
<text x="90.8" y="103.2">PB14</text>
<text x="90.8" y="105.7">PB15</text>
<text x="99.8" y="104.5">28</text>
<text x="207.7" y="103.2">32</text>
<text x="207.7" y="105.7">33</text>
<text x="213.8" y="104.5">PA11</text>
<text x="213.8" y="107">PA12</text>
<text x="235.6" y="107">PB12</text>
<text x="235.7" y="104.5">PB11</text>
<text x="244.5" y="105.7">25</text>
<text x="244.5" y="103.2">22</text>
<text x="69" y="113.3">PC13</text>
<text x="69" y="108.3">PA15</text>
<text x="90.8" y="110.8">PC14</text>
<text x="90.8" y="113.3">PC15</text>
<text x="99.8" y="109.5">3</text>
<text x="99.8" y="112.1">4</text>
<text x="207.7" y="108.3">34</text>
<text x="207.7" y="110.8">37</text>
<text x="207.7" y="113.3">38</text>
<text x="213.8" y="109.5">PA13</text>
<text x="213.8" y="112.1">PA14</text>
<text x="235.6" y="109.5">PB13</text>
<text x="235.6" y="112.1">PB14</text>
<text x="244.5" y="108.3">26</text>
<text x="244.5" y="110.8">27</text>
<text x="244.5" y="113.3">28</text>
<text x="23.2" y="119.7">D</text>
<text x="208.8" y="118.4">2</text>
<text x="213.8" y="119.7">PC13</text>
<text x="213.8" y="114.6">PA15</text>
<text x="235.6" y="119.7">PC14</text>
<text x="235.6" y="114.6">PB15</text>
<text x="244.5" y="118.4">3</text>
<text x="272.1" y="119.7">D</text>
<text x="235.6" y="122.2">PC15</text>
<text x="244.5" y="121">4</text>
<text x="61.5" y="136.2">5</text>
<text x="66.5" y="137.5">VDDAON</text>
<text x="82.3" y="137.5">GPIO0/RXOK</text>
<text x="99.8" y="136.2">15</text>
<text x="61.5" y="138.7">6</text>
<text x="61.5" y="141.3">7</text>
<text x="66.5" y="140">VDD3V3</text>
<text x="66.5" y="142.5">VDD3V3</text>
<text x="84.6" y="140">GPIO1/SFD</text>
<text x="85.6" y="142.5">GPIO2/RX</text>
<text x="99.8" y="141.3">13</text>
<text x="99.8" y="138.7">14</text>
<text x="99.8" y="143.8">12</text>
<text x="23.4" y="145.1">E</text>
<text x="60.4" y="148.9">16</text>
<text x="61.5" y="146.3">8</text>
<text x="66.5" y="147.6">VSS</text>
<text x="81.6" y="147.6">GPIO4/EXTPA</text>
<text x="85.7" y="145.1">GPIO3/TX</text>
<text x="99.8" y="148.9">10</text>
<text x="99.8" y="146.3">11</text>
<text x="272.3" y="145.1">E</text>
<text x="60.4" y="151.4">21</text>
<text x="60.4" y="154">23</text>
<text x="66.5" y="150.2">VSS</text>
<text x="66.5" y="152.7">VSS</text>
<text x="66.5" y="155.2">VSS</text>
<text x="79" y="152.7">GPIO6/RXE/PHA</text>
<text x="79.4" y="150.2">GPIO5/TXE/POL</text>
<text x="89.4" y="155.2">GPIO7</text>
<text x="99.8" y="154">4</text>
<text x="99.8" y="151.4">9</text>
<text x="60.4" y="161.6">17</text>
<text x="60.4" y="156.5">24</text>
<text x="66.5" y="157.8">VSS</text>
<text x="84.9" y="157.8">IRQ/GPIO8</text>
<text x="99.8" y="161.6">1</text>
<text x="99.8" y="156.5">22</text>
<text x="60.4" y="164.1">18</text>
<text x="66.5" y="162.9">SPI_CS</text>
<text x="66.5" y="165.4">SPI_MOSI</text>
<text x="66.5" y="167.9">SPI_MISO</text>
<text x="86.4" y="165.4">WAKEUP</text>
<text x="88.2" y="162.9">EXTON</text>
<text x="88.9" y="167.9">RESET</text>
<text x="99.8" y="164.1">2</text>
<text x="99.8" y="166.7">3</text>
<text x="184.1" y="162.9">Title:</text>
<text x="184.1" y="167.3">Size:</text>
<text x="199.3" y="167.3">Version:</text>
<text x="218.4" y="167.3">Revision:</text>
<text x="236.2" y="167.3">Library:</text>
<text x="23.4" y="170.5">F</text>
<text x="66.5" y="170.5">SPI_CLK</text>
<text x="184.1" y="173">Date: 2016/9/3</text>
<text x="184.1" y="170.5">File:</text>
<text x="236.2" y="173">Drawn By</text>
<text x="236.2" y="170.5">Sheet 1</text>
<text x="246.3" y="170.5">of</text>
<text x="272.3" y="170.5">F</text>
<text x="33.7" y="179.4">1</text>
<text x="59.1" y="179.4">2</text>
<text x="84.5" y="179.4">3</text>
<text x="109.9" y="179.4">4</text>
<text x="135.3" y="179.4">5</text>
<text x="160.7" y="179.4">6</text>
<text x="186.1" y="179.4">7</text>
<text x="211.5" y="179.4">8</text>
<text x="236.8" y="179.4">9</text>
<text x="261.7" y="179.4">10</text>
</g>
<g font-size="2.3" fill="#800000">
<text x="32.3" y="38.5">3V3</text>
<text x="137.8" y="41">VUSB</text>
<text x="112.3" y="43.5">3V3</text>
<text x="156.1" y="46.1">USB_DM</text>
<text x="169.4" y="42.3">3V3</text>
<text x="177" y="42.3">3V3</text>
<text x="189.7" y="42.3">3V3</text>
<text x="197.3" y="42.3">3V3</text>
<text x="104.1" y="53.7">vRST</text>
<text x="106.7" y="48.6">GND</text>
<text x="156.1" y="48.6">USB_DP</text>
<text x="185.4" y="52.4">RST</text>
<text x="252.7" y="52.4">GND</text>
<text x="31.7" y="56.2">GND</text>
<text x="104.1" y="58.8">XT_O</text>
<text x="104.1" y="56.2">XT_I</text>
<text x="138.4" y="58.8">GND</text>
<text x="179.5" y="59.3" transform="rotate(90 179.5 59.3)">LED</text>
<text x="128.9" y="63.8">VUSB</text>
<text x="156.7" y="63.8">3V3</text>
<text x="168.9" y="65.1">GND</text>
<text x="189.2" y="65.1">GND</text>
<text x="248.9" y="62.6">JBOOT</text>
<text x="248.9" y="60">RST</text>
<text x="31.7" y="66.4">GNDGND</text>
<text x="111.7" y="66.4">GND</text>
<text x="36.1" y="77.8">3V3</text>
<text x="52" y="76.5">KEY</text>
<text x="105.3" y="76.5">D_SCK</text>
<text x="177.7" y="77.8">vRST R7</text>
<text x="198.1" y="75.3">LED</text>
<text x="105.3" y="81.6">D_SDI</text>
<text x="105.3" y="79.1">D_SDO</text>
<text x="156.2" y="81.6">GND</text>
<text x="177.7" y="80.3">vSC</text>
<text x="259.1" y="80.3">GND</text>
<text x="105.3" y="84.2">vTX</text>
<text x="105.3" y="86.7">vRX</text>
<text x="105.3" y="89.2">D_IRQ</text>
<text x="177.7" y="85.4">vSD</text>
<text x="39.3" y="90.5">KEY</text>
<text x="52" y="94.3">LED_B</text>
<text x="105.3" y="91.8">D_RST</text>
<text x="130.7" y="94.3">XT_I</text>
<text x="156.1" y="94.3">XT_O</text>
<text x="52" y="101.9">vSD</text>
<text x="52" y="99.4">LED_R</text>
<text x="52" y="96.8">LED_G</text>
<text x="177.7" y="98.1">vTX</text>
<text x="177.7" y="100.6">vRX</text>
<text x="33" y="105.7">GND</text>
<text x="52" y="104.5">vSC</text>
<text x="52" y="107">D_CS</text>
<text x="128.2" y="107">GND</text>
<text x="156.2" y="107">GND</text>
<text x="196.8" y="103.2">USB_DM</text>
<text x="196.8" y="105.7">USB_DP</text>
<text x="52" y="112.1">D_EXTON 2</text>
<text x="105.3" y="109.5">D_WAKE</text>
<text x="196.8" y="108.3">iSWDIO</text>
<text x="196.8" y="110.8">iSWCLK</text>
<text x="140.2" y="119.7">3V3</text>
<text x="147.8" y="119.7">3V3</text>
<text x="155.4" y="119.7">3V3</text>
<text x="179.6" y="129.9">3V3</text>
<text x="187.2" y="129.9">3V3</text>
<text x="194.8" y="129.9">3V3</text>
<text x="202.4" y="129.9">3V3</text>
<text x="34.8" y="133.7">3V3</text>
<text x="45" y="133.7">3V3</text>
<text x="121.1" y="134.9">3V3</text>
<text x="142.7" y="136.7" transform="rotate(90 142.7 136.7)">LED_R</text>
<text x="150.3" y="136.7" transform="rotate(90 150.3 136.7)">LED_G</text>
<text x="157.9" y="136.7" transform="rotate(90 157.9 136.7)">LED_B</text>
<text x="34.3" y="148.9">GND</text>
<text x="104.1" y="148.9">D_POL</text>
<text x="179" y="145.1">GND</text>
<text x="186.7" y="145.1">GND</text>
<text x="194.3" y="145.1">GND</text>
<text x="201.9" y="145.1">GND</text>
<text x="34.8" y="154">3V3</text>
<text x="44.4" y="154">GND</text>
<text x="104.1" y="151.4">D_PHA</text>
<text x="52" y="161.6">D_CS</text>
<text x="104.1" y="156.5">D_IRQ</text>
<text x="104.1" y="161.6">D_EXTON</text>
<text x="52" y="164.1">D_SDI</text>
<text x="52" y="166.7">D_SDO 19</text>
<text x="104.1" y="166.7">D_RST</text>
<text x="104.1" y="164.1">D_WAKE</text>
<text x="34.3" y="169.2">GND</text>
<text x="52" y="169.2">D_SCK 20</text>
</g>
<g font-size="2.3" fill="#000080">
<text x="67.2" y="38.5">STM32A</text>
<text x="35.5" y="47.3">0.1u</text>
<text x="35.5" y="44.8">C8</text>
<text x="41.8" y="47.3">0.1u</text>
<text x="41.8" y="44.8">C9</text>
<text x="48.2" y="47.3">0.1u</text>
<text x="48.2" y="44.8">C10</text>
<text x="54.5" y="47.3">0.1u</text>
<text x="54.5" y="44.8">C11</text>
<text x="139.6" y="46.1">R1</text>
<text x="149.8" y="46.1">22R</text>
<text x="172.7" y="46.1">D1</text>
<text x="180.3" y="46.1">D2</text>
<text x="212" y="42.3">STM32JA</text>
<text x="115.5" y="52.4">10K</text>
<text x="115.5" y="49.9">R13</text>
<text x="139.6" y="48.6">R2</text>
<text x="149.8" y="48.6">22R</text>
<text x="172.7" y="53.7">R3</text>
<text x="180.3" y="53.7">R4</text>
<text x="193" y="51.1">10K</text>
<text x="193" y="48.6">R5</text>
<text x="39.3" y="56.2">C12</text>
<text x="39.3" y="58.8">R12</text>
<text x="48.2" y="56.2">2.2u VCAP</text>
<text x="48.2" y="58.8">10K BOOT</text>
<text x="115.5" y="58.8">0.1u</text>
<text x="115.5" y="56.2">C13</text>
<text x="128.2" y="56.2">USB</text>
<text x="172.7" y="56.2">1K</text>
<text x="180.3" y="56.2">680R</text>
<text x="193" y="57.5">0.1u</text>
<text x="193" y="54.9">C3</text>
<text x="67.2" y="63.8">STM32F411C</text>
<text x="138.4" y="63.8">LM</text>
<text x="146" y="63.8">LM1117</text>
<text x="67.2" y="66.4">STM32B</text>
<text x="133.3" y="70.2">C1</text>
<text x="160" y="70.2">C2</text>
<text x="212" y="67.6">STM32F072C</text>
<text x="256.5" y="70.2">10K</text>
<text x="256.5" y="67.6">R6</text>
<text x="133.3" y="72.7">0.1u</text>
<text x="160" y="72.7">0.1u</text>
<text x="195.5" y="77.8">100R</text>
<text x="212" y="72.7">STM32JB</text>
<text x="184.1" y="80.3">R8</text>
<text x="195.5" y="80.3">100R</text>
<text x="39.3" y="86.7">KEY</text>
<text x="184.1" y="85.4">R9</text>
<text x="195.5" y="85.4">100R</text>
<text x="36.8" y="94.3">R14</text>
<text x="138.4" y="93">XT</text>
<text x="36.8" y="96.8">10K</text>
<text x="132" y="99.4">12p</text>
<text x="132" y="96.8">C14</text>
<text x="160" y="99.4">12p</text>
<text x="160" y="96.8">C15</text>
<text x="184.1" y="98.1">R10</text>
<text x="184.1" y="100.6">R11</text>
<text x="195.5" y="98.1">100R</text>
<text x="195.5" y="100.6">100R</text>
<text x="138.4" y="103.2">16MHz</text>
<text x="67.2" y="117.2">STM32F411C</text>
<text x="64.7" y="121">DWM</text>
<text x="143.4" y="128.6">680R</text>
<text x="143.4" y="126">R17</text>
<text x="143.4" y="131.1">D3</text>
<text x="151.1" y="131.1">D4</text>
<text x="151.1" y="126">R18</text>
<text x="151.1" y="128.6">680R</text>
<text x="158.7" y="128.6">680R</text>
<text x="158.7" y="131.1">D5</text>
<text x="158.7" y="126">R19</text>
<text x="212" y="126">STM32F072C</text>
<text x="182.8" y="137.5">0.1u</text>
<text x="182.8" y="134.9">C4</text>
<text x="190.4" y="137.5">0.1u</text>
<text x="190.4" y="134.9">C5</text>
<text x="198.1" y="137.5">0.1u</text>
<text x="198.1" y="134.9">C6</text>
<text x="205.7" y="137.5">0.1u</text>
<text x="205.7" y="134.9">C7</text>
<text x="38" y="138.7">C16</text>
<text x="38" y="141.3">0.1u</text>
<text x="120.6" y="142.5">R15</text>
<text x="128.2" y="142.5">R16</text>
<text x="120.6" y="145.1">10K</text>
<text x="128.2" y="145.1">10K</text>
<text x="38" y="161.6">1u</text>
<text x="38" y="159">C17</text>
<text x="190.4" y="170.5">UWB-Adapter_Sch.SchDoc</text>
<text x="247.6" y="173">Hom</text>
<text x="250.1" y="170.5">1</text>
<text x="64.7" y="174.3">DWM1000</text>
</g>
</svg>
